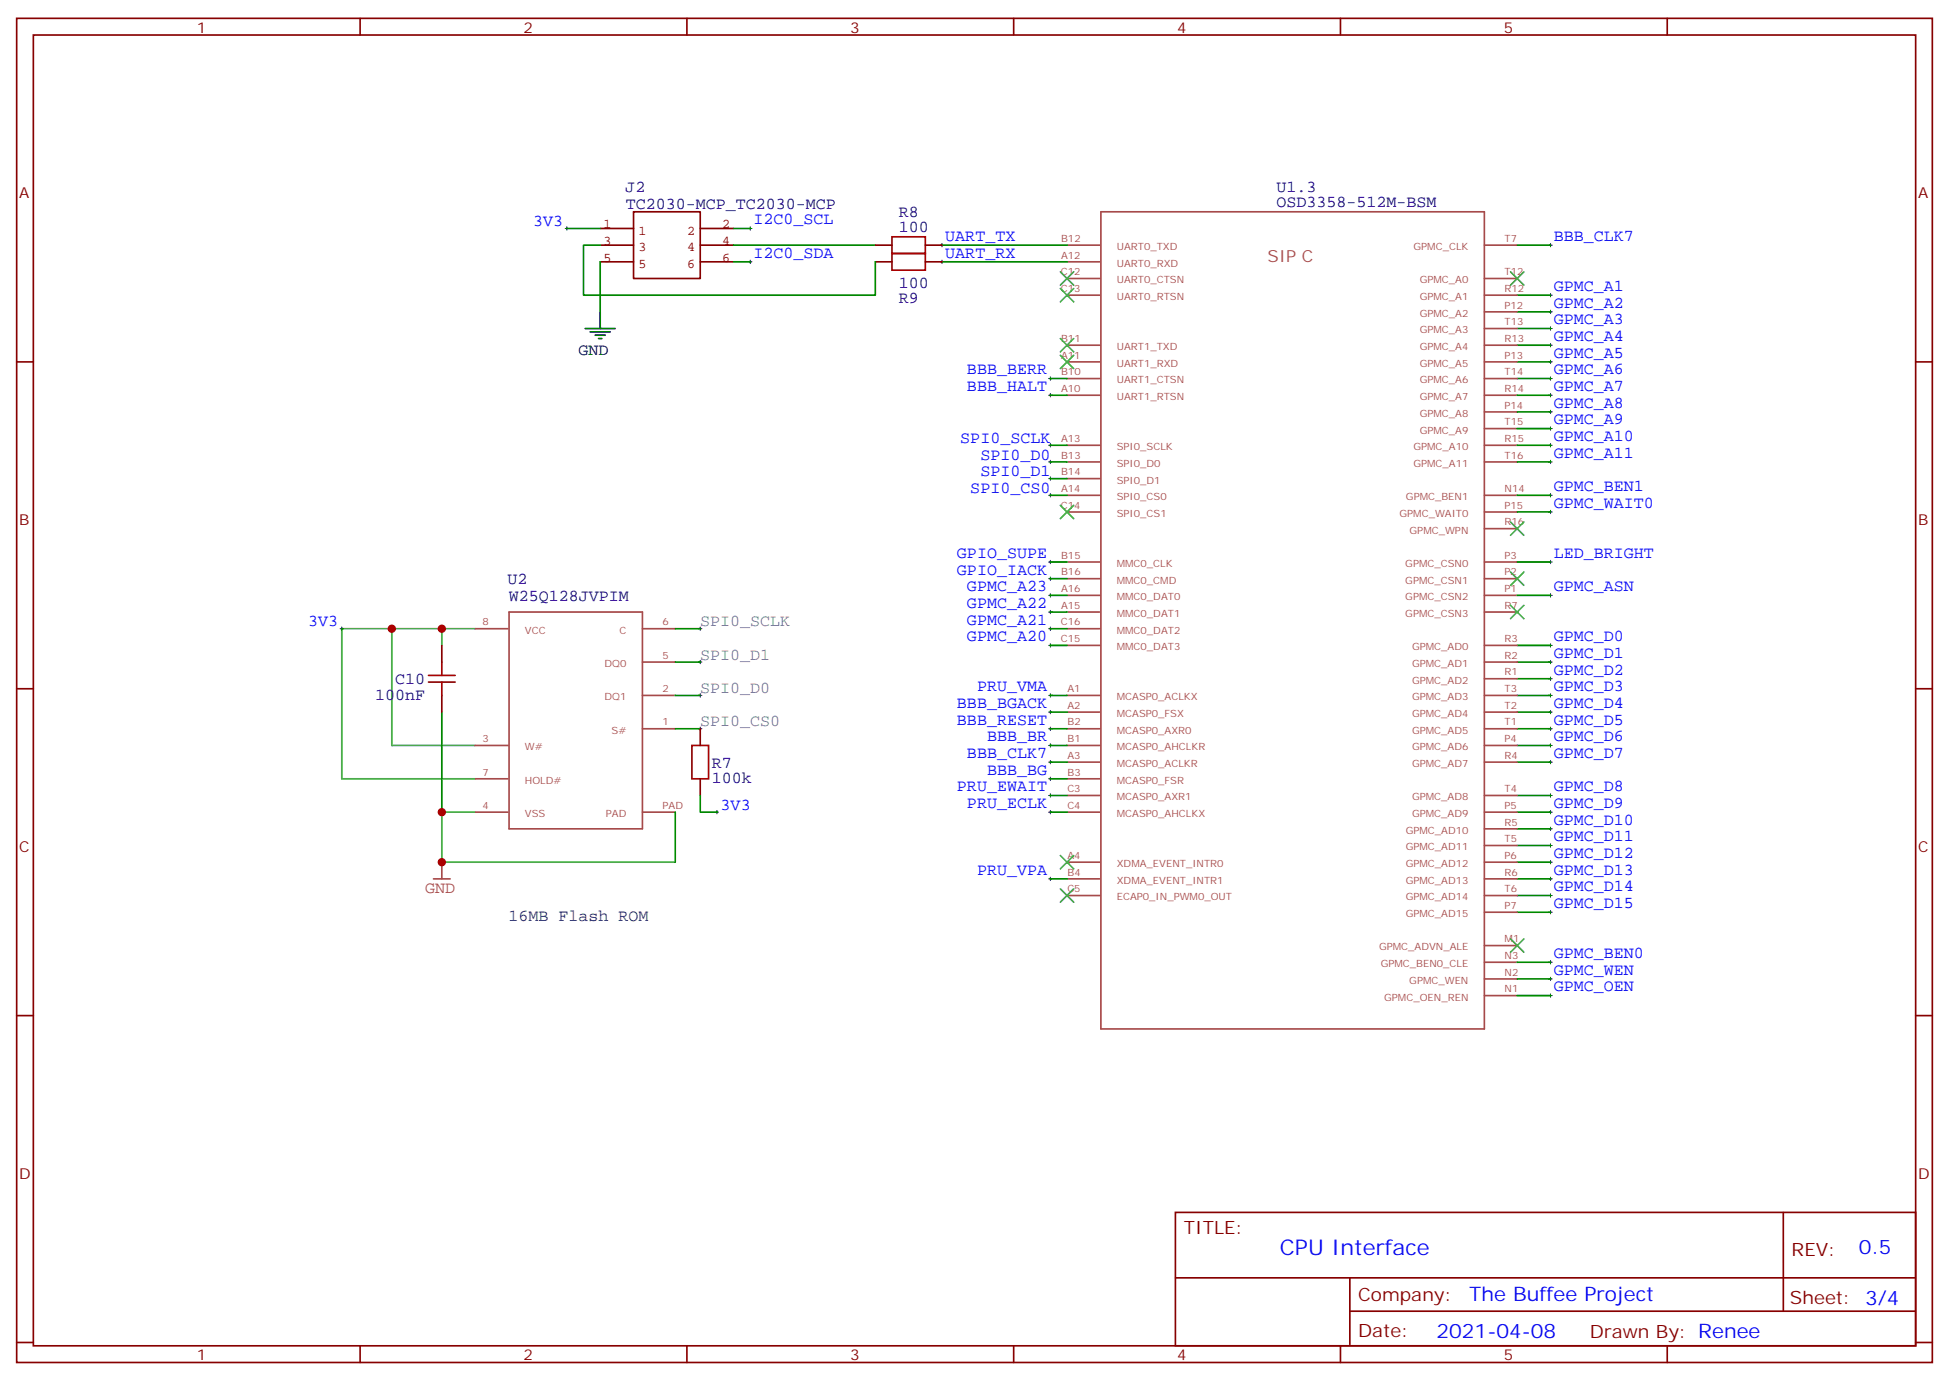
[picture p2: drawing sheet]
<svg xmlns="http://www.w3.org/2000/svg" width="412mm" height="292mm" viewBox="0 0 412 292" stroke-linecap="round" stroke-linejoin="round" font-family="sans-serif">
<g fill="none" stroke="#870000" stroke-width=".35">
<path d="M3.5 3.9h405.4v284.3h-405.4zM7.1 7.4h398.2v277.3h-398.2zM76.2 3.9v3.5M145.3 3.9v3.5M214.5 3.9v3.5M283.6 3.9v3.5M352.8 3.9v3.5M185.2 51.9h3.5M185.2 55.4h3.5M195.8 51.9h3.5M195.8 55.4h3.5M3.5 76.6h3.6"/>
<path d="M405.3 76.6h3.6M93.5 136.5v3.6M3.5 145.7h3.6M93.5 147.1v3.5M148.2 154.2v3.5M405.3 145.7h3.6M148.2 164.7v3.6M3.5 214.8h3.6M405.3 214.8h3.6M248.7 256.5h156.6v28.2h-156.6zM377.3 256.5v20.9M248.7 270.3h156.5"/>
<path d="M285.6 277.4h119.6M285.6 270.3v14.1M3.5 284h3.6M76.2 284.7v3.5M145.3 284.7v3.5M214.5 284.7v3.5M283.6 284.7v3.5M352.8 284.7v3.5M405.3 284h3.6"/>
</g>
<g fill="none" stroke="#000" stroke-width=".21">
<path d="M119.6 48.3h.7M119.9 48v.7M158.4 55.4h.7M158.4 48.3h.7M158.7 48v.7M158.7 55v.7M199 51.9h.7M199 55.4h.7M199.3 51.5v.7M199.3 55v.7M327.7 51.9h.7M328.1 51.5v.7"/>
<path d="M222.2 79.7v.7M327.7 62.4h.7M327.7 66h.7M327.7 69.5h.7M327.7 73h.7M327.7 76.6h.7M328.1 62.1v.7M328.1 65.6v.7M328.1 69.1v.7M328.1 72.7v.7M328.1 76.2v.7M328.1 79.7v.7"/>
<path d="M221.9 94.2h.7M221.9 97.7h.7M221.9 80.1h.7M221.9 83.6h.7M222.2 83.3v.7M222.2 93.8v.7M222.2 97.4v.7M327.7 94.2h.7M327.7 97.7h.7M327.7 80.1h.7M327.7 83.6h.7M327.7 87.1h.7"/>
<path d="M327.7 90.7h.7M328.1 83.3v.7M328.1 86.8v.7M328.1 90.3v.7M328.1 93.8v.7M328.1 97.4v.7M221.9 101.2h.7M221.9 104.8h.7M221.9 118.9h.7M222.2 100.9v.7M222.2 104.4v.7M222.2 118.5v.7"/>
<path d="M327.7 104.8h.7M327.7 108.3h.7M327.7 118.9h.7M328.1 104.4v.7M328.1 107.9v.8M328.1 118.5v.7M72 133h.7M72.3 132.6v.7M147.8 133h.7M148.2 132.6v.7M148.2 139.7v.7M221.9 133h.7"/>
<path d="M221.9 136.5h.7M221.9 129.5h.7M221.9 125.9h.7M221.9 122.4h.7M222.2 122.1v.7M222.2 125.6v.7M222.2 129.1v.7M222.2 132.6v.7M222.2 136.2v.7M327.7 136.5h.7M327.7 125.9h.7M328.1 125.6v.7"/>
<path d="M328.1 136.2v.7M328.1 139.7v.7M147.8 154.2h.7M147.8 140.1h.7M147.8 147.1h.7M148.2 146.8v.7M148.2 153.8v.7M221.9 154.2h.7M221.9 147.1h.7M221.9 150.6h.7M221.9 157.7h.7M222.2 146.8v.7"/>
<path d="M222.2 150.3v.7M222.2 153.8v.7M222.2 157.3v.7M327.7 154.2h.7M327.7 140.1h.7M327.7 143.6h.7M327.7 147.1h.7M327.7 150.6h.7M327.7 157.7h.7M328.1 143.2v.7M328.1 146.8v.7M328.1 150.3v.7"/>
<path d="M328.1 153.8v.7M328.1 157.3v.7M151.3 171.8h.7M151.7 171.4v.8M221.9 161.2h.7M221.9 168.3h.7M221.9 171.8h.7M221.9 164.7h.7M222.2 160.9v.7M222.2 164.4v.7M222.2 167.9v.7M222.2 171.4v.8"/>
<path d="M327.7 161.2h.7M327.7 168.3h.7M327.7 171.8h.7M327.7 175.3h.7M327.7 178.9h.7M328.1 160.9v.7M328.1 167.9v.7M328.1 171.4v.8M328.1 175v.7M328.1 178.5v.7M221.9 185.9h.7M222.2 185.6v.7"/>
<path d="M327.7 182.4h.7M327.7 185.9h.7M327.7 189.4h.7M327.7 193h.7M328.1 182v.7M328.1 185.6v.7M328.1 189.1v.7M328.1 192.6v.7M327.7 203.6h.7M327.7 207.1h.7M327.7 210.6h.7M328.1 203.2v.7"/>
<path d="M328.1 206.7v.7M328.1 210.3v.7"/>
</g>
<g fill="none" stroke="#008700" stroke-width=".35">
<path d="M119.9 48.3h7.1M127 51.9h-3.5v10.5h61.7v-7M127 55.4v10.6M155.2 55.4h3.5M155.2 51.9h30M155.2 48.3h3.5M199.3 55.4h26.5M199.3 51.9h26.5M321 51.9h7.1M321 76.6h7.1M321 73h7.1M321 69.5h7.1"/>
<path d="M321 66h7.1M321 62.4h7.1M222.2 80.1h3.6M222.2 97.7h3.6M222.2 94.2h3.6M222.2 83.6h3.6M321 80.1h7.1M321 97.7h7.1M321 94.2h7.1M321 87.1h7.1M321 83.6h7.1M321 90.7h7.1"/>
<path d="M222.2 104.8h3.6M222.2 101.2h3.6M222.2 118.9h3.6M321 108.3h7.1M321 104.8h7.1M321 118.9h7.1M142.9 133h5.3M222.2 136.5h3.6M222.2 125.9h3.6M222.2 129.5h3.6M222.2 133h3.6M222.2 122.4h3.6"/>
<path d="M321 136.5h7.1M321 125.9h7.1M93.5 150.6v21.2M142.9 140.1h5.3M142.9 147.1h5.3M142.9 154.2h5.3M222.2 147.1h3.6M222.2 150.6h3.6M222.2 154.2h3.6M222.2 157.7h3.6M321 140.1h7.1M321 143.6h7.1"/>
<path d="M321 147.1h7.1M321 150.6h7.1M321 154.2h7.1M321 157.7h7.1M142.9 171.8v10.6M148.2 168.3v3.5h3.5M222.2 161.2h3.6M222.2 168.3h3.6M222.2 171.8h3.6M222.2 164.7h3.6M321 161.2h7.1M321 168.3h7.1"/>
<path d="M321 171.8h7.1M321 175.3h7.1M321 178.9h7.1M222.2 185.9h3.6M321 182.4h7.1M321 185.9h7.1M321 189.4h7.1M321 193h7.1M321 203.6h7.1M321 207.1h7.1M321 210.6h7.1"/>
</g>
<g fill="none" stroke="#a64a4a" stroke-width=".35">
<path d="M225.8 58.9h6.9M225.8 51.9h6.9M225.8 55.4h6.9M232.9 44.8h81.2v172.9h-81.2zM314.1 58.9h6.9M314.1 51.9h6.9M225.8 73h6.9M225.8 62.4h6.9M225.8 76.6h6.9M314.1 66h6.9M314.1 69.5h6.9M314.1 73h6.9"/>
<path d="M314.1 62.4h6.9M314.1 76.6h6.9M225.8 83.6h6.9M225.8 80.1h6.9M225.8 94.2h6.9M225.8 97.7h6.9M314.1 83.6h6.9M314.1 80.1h6.9M314.1 94.2h6.9M314.1 97.7h6.9M314.1 87.1h6.9M314.1 90.7h6.9"/>
<path d="M225.8 104.8h6.9M225.8 118.9h6.9M225.8 101.2h6.9M225.8 108.3h6.9M314.1 104.8h6.9M314.1 118.9h6.9M314.1 108.3h6.9M314.1 111.8h6.9M100.5 133h7M107.7 129.5h28.2v45.8h-28.2zM135.9 133h7M225.8 129.5h6.9"/>
<path d="M225.8 122.4h6.9M225.8 125.9h6.9M225.8 133h6.9M225.8 136.5h6.9M314.1 129.5h6.9M314.1 122.4h6.9M314.1 125.9h6.9M314.1 136.5h6.9M100.5 157.7h7M135.9 140.1h7M135.9 147.1h7M135.9 154.2h7"/>
<path d="M225.8 147.1h6.9M225.8 150.6h6.9M225.8 154.2h6.9M225.8 157.7h6.9M314.1 140.1h6.9M314.1 143.6h6.9M314.1 147.1h6.9M314.1 150.6h6.9M314.1 154.2h6.9M314.1 157.7h6.9M100.5 171.8h7M100.5 164.7h7"/>
<path d="M135.9 171.8h7M225.8 168.3h6.9M225.8 171.8h6.9M225.8 161.2h6.9M225.8 164.7h6.9M314.1 168.3h6.9M314.1 171.8h6.9M314.1 175.3h6.9M314.1 178.9h6.9M314.1 161.2h6.9M91.7 185.9h3.5M93.5 182.4v3.5"/>
<path d="M225.8 189.4h6.9M225.8 182.4h6.9M225.8 185.9h6.9M314.1 189.4h6.9M314.1 182.4h6.9M314.1 185.9h6.9M314.1 193h6.9M314.1 200h6.9M314.1 203.6h6.9M314.1 207.1h6.9M314.1 210.6h6.9"/>
</g>
<path d="M82.9 133v24.7h17.6M93.5 133v3.5M100.5 133h-28.2v31.7h28.2M100.5 171.8h-7v10.6h49.4" fill="none" stroke="#4aa64a" stroke-width=".35"/>
<g fill="none" stroke="#3c3" stroke-width=".35">
<path d="M224.4 57.5l2.8 2.8M227.2 57.5l-2.8 2.8M319.6 57.5l2.8 2.8M322.4 57.5l-2.8 2.8M224.4 61l2.8 2.9M224.4 71.6l2.8 2.8M224.4 75.1l2.8 2.9M227.2 61l-2.8 2.9M227.2 71.6l-2.8 2.8M227.2 75.1l-2.8 2.9M224.4 106.9l2.8 2.8M227.2 106.9l-2.8 2.8"/>
<path d="M319.6 110.4l2.8 2.8M322.4 110.4l-2.8 2.8M319.6 128.1l2.8 2.8M319.6 121l2.8 2.8M322.4 128.1l-2.8 2.8M322.4 121l-2.8 2.8M224.4 188l2.8 2.9M224.4 181l2.8 2.8M227.2 188l-2.8 2.9M227.2 181l-2.8 2.8M319.6 198.6l2.8 2.8M322.4 198.6l-2.8 2.8"/>
</g>
<path d="M127 48.3h7.1M127 51.9h7.1M127 55.4h7.1M134.1 44.8h14.1v14.1h-14.1zM148.2 48.3h7M148.2 51.9h7M148.2 55.4h7" fill="none" stroke="#850000" stroke-width=".35"/>
<path d="M123.8 69.5h6.4M124.9 70.2h4.2M125.9 70.9h2.2M126.6 71.6h.8M127 66v3.5" fill="none" stroke="#000" stroke-width=".35"/>
<path d="M188.7 50.1h7.1v3.5h-7.1zM188.7 53.6h7.1v3.6h-7.1zM90.7 144.3h5.6M90.7 142.9h5.6M93.5 140.1v2.8M93.5 144.3v2.8M146.4 157.7h3.5v7h-3.5z" fill="none" stroke="#a10000" stroke-width=".35"/>
<g fill="#c00">
<circle cx="82.9" cy="133" r=".88"/>
<circle cx="93.5" cy="133" r=".88"/>
<circle cx="93.5" cy="171.8" r=".88"/>
<circle cx="93.5" cy="182.4" r=".88"/>
</g>
<text font-size="4.6" fill="#00f" x="270.8" y="265.5">CPU Interface</text>
<g font-size="4.2" fill="#00f">
<text x="393.3" y="265.3">0.5</text>
<text x="310.9" y="275.3">The Buffee Project</text>
<text x="304" y="283.1">2021-04-08</text>
</g>
<g font-size="3.9" fill="#800">
<text x="250.5" y="261.1">TITLE:</text>
<text x="379.1" y="265.7">REV:</text>
<text x="287.4" y="275.3">Company:</text>
<text x="378.7" y="275.9">Sheet: 3/4</text>
<text x="287.4" y="282.9">Date:</text>
<text x="336.4" y="283">Drawn By: Renee</text>
</g>
<g font-size="3.5" fill="#000080">
<text x="132.3" y="40.6">J2</text>
<text x="270.1" y="40.6">U1.3</text>
<text x="132.4" y="44.2">TC2030-MCP_TC2030-MCP</text>
<text x="190.2" y="45.8">R8</text>
<text x="270.1" y="43.7">OSD3358-512M-BSM</text>
<text x="190.2" y="49">100</text>
<text x="190.2" y="60.9">100</text>
<text x="190.2" y="64.1">R9</text>
<text x="107.4" y="123.5">U2</text>
<text x="107.7" y="127.1">W25Q128JVPIM</text>
<text x="79.4" y="148">100nF</text>
<text x="83.6" y="144.7">C10</text>
<text x="150.6" y="165.7">100k</text>
<text x="150.6" y="162.4">R7</text>
</g>
<g font-size="3.5" fill="#00f">
<text x="112.8" y="47.8">3V3</text>
<text x="159.5" y="47.4">I2C0_SCL</text>
<text x="200" y="51">UART_TX</text>
<text x="328.8" y="51">BBB_CLK7</text>
<text x="159.5" y="54.5">I2C0_SDA</text>
<text x="200" y="54.5">UART_RX</text>
<text x="328.8" y="61.6">GPMC_A1</text>
<text x="328.8" y="65.1">GPMC_A2</text>
<text x="328.8" y="68.6">GPMC_A3</text>
<text x="328.8" y="72.1">GPMC_A4</text>
<text x="328.8" y="75.7">GPMC_A5</text>
<text x="204.6" y="79.2">BBB_BERR</text>
<text x="204.6" y="82.7">BBB_HALT</text>
<text x="328.8" y="79.2">GPMC_A6</text>
<text x="328.8" y="82.7">GPMC_A7</text>
<text x="328.8" y="86.3">GPMC_A8</text>
<text x="328.8" y="89.8">GPMC_A9</text>
<text x="203.2" y="93.7">SPI0_SCLK</text>
<text x="328.8" y="93.3">GPMC_A10</text>
<text x="207.4" y="100.8">SPI0_D1</text>
<text x="207.4" y="97.2">SPI0_D0</text>
<text x="328.8" y="96.8">GPMC_A11</text>
<text x="205.3" y="104.3">SPI0_CS0</text>
<text x="328.8" y="107.4">GPMC_WAIT0</text>
<text x="328.8" y="103.9">GPMC_BEN1</text>
<text x="202.5" y="118">GPIO_SUPE</text>
<text x="328.8" y="118">LED_BRIGHT</text>
<text x="202.5" y="121.5">GPIO_IACK</text>
<text x="204.6" y="125.1">GPMC_A23</text>
<text x="328.8" y="125.1">GPMC_ASN</text>
<text x="204.6" y="128.6">GPMC_A22</text>
<text x="65.2" y="132.5">3V3</text>
<text x="204.6" y="135.6">GPMC_A20</text>
<text x="204.6" y="132.1">GPMC_A21</text>
<text x="328.8" y="135.6">GPMC_D0</text>
<text x="328.8" y="139.2">GPMC_D1</text>
<text x="328.8" y="142.7">GPMC_D2</text>
<text x="202.5" y="149.8">BBB_BGACK</text>
<text x="206.7" y="146.2">PRU_VMA</text>
<text x="328.8" y="146.2">GPMC_D3</text>
<text x="328.8" y="149.8">GPMC_D4</text>
<text x="202.5" y="153.3">BBB_RESET</text>
<text x="328.8" y="153.3">GPMC_D5</text>
<text x="204.6" y="160.3">BBB_CLK7</text>
<text x="208.8" y="156.8">BBB_BR</text>
<text x="328.8" y="156.8">GPMC_D6</text>
<text x="328.8" y="160.3">GPMC_D7</text>
<text x="202.5" y="167.4">PRU_EWAIT</text>
<text x="208.8" y="163.9">BBB_BG</text>
<text x="328.8" y="167.4">GPMC_D8</text>
<text x="152.5" y="171.3">3V3</text>
<text x="204.6" y="170.9">PRU_ECLK</text>
<text x="328.8" y="170.9">GPMC_D9</text>
<text x="328.8" y="174.4">GPMC_D10</text>
<text x="328.8" y="178">GPMC_D11</text>
<text x="206.7" y="185">PRU_VPA</text>
<text x="328.8" y="181.5">GPMC_D12</text>
<text x="328.8" y="185">GPMC_D13</text>
<text x="328.8" y="188.6">GPMC_D14</text>
<text x="328.8" y="192.1">GPMC_D15</text>
<text x="328.8" y="202.7">GPMC_BEN0</text>
<text x="328.8" y="206.2">GPMC_WEN</text>
<text x="328.8" y="209.7">GPMC_OEN</text>
</g>
<g font-size="3.5" fill="#a54b4b">
<text x="268.2" y="55.4">SIP C</text>
<text x="90" y="189">GND</text>
</g>
<text font-size="3.5" x="122.4" y="75.1">GND</text>
<g font-size="3.5" fill="#838383">
<text x="148.2" y="132.5">SPI0_SCLK</text>
<text x="148.2" y="139.6">SPI0_D1</text>
<text x="148.2" y="146.6">SPI0_D0</text>
<text x="148.2" y="153.7">SPI0_CS0</text>
</g>
<text font-size="3.5" fill="#333" x="107.6" y="194.7">16MB Flash ROM</text>
<g font-size="3.2" fill="#800">
<text x="41.6" y="6.9">1</text>
<text x="110.8" y="6.9">2</text>
<text x="179.9" y="6.9">3</text>
<text x="249.1" y="6.9">4</text>
<text x="318.2" y="6.9">5</text>
<text x="4.1" y="42">A</text>
<text x="405.9" y="42">A</text>
<text x="4.1" y="111.1">B</text>
<text x="405.9" y="111.1">B</text>
<text x="4.1" y="180.3">C</text>
<text x="405.9" y="180.3">C</text>
<text x="4.1" y="249.4">D</text>
<text x="405.9" y="249.4">D</text>
<text x="41.6" y="287.7">1</text>
<text x="110.8" y="287.7">2</text>
<text x="179.9" y="287.7">3</text>
<text x="249.1" y="287.7">4</text>
<text x="318.2" y="287.7">5</text>
</g>
<g font-size="2.8" fill="#840000">
<text x="127.7" y="48.3">1</text>
<text x="127.7" y="51.8">3</text>
<text x="135.1" y="49.7">1</text>
<text x="135.1" y="53.2">3</text>
<text x="145.4" y="49.7">2</text>
<text x="145.4" y="53.2">4</text>
<text x="152.8" y="48.3">2</text>
<text x="152.8" y="51.8">4</text>
<text x="127.7" y="55.4">5</text>
<text x="135.1" y="56.7">5</text>
<text x="145.4" y="56.7">6</text>
<text x="152.8" y="55.4">6</text>
</g>
<g font-size="2.1" fill="#a54b4b">
<text x="224.5" y="51.2">B12</text>
<text x="236.3" y="52.9">UART0_TXD</text>
<text x="299.1" y="52.9">GPMC_CLK</text>
<text x="318.4" y="51.2">T7</text>
<text x="224.5" y="58.2">C12</text>
<text x="224.5" y="54.7">A12</text>
<text x="236.3" y="60">UART0_CTSN</text>
<text x="236.3" y="56.4">UART0_RXD</text>
<text x="300.4" y="60">GPMC_A0</text>
<text x="318.4" y="58.2">T12</text>
<text x="224.5" y="61.7">C13</text>
<text x="236.3" y="63.5">UART0_RTSN</text>
<text x="300.4" y="63.5">GPMC_A1</text>
<text x="318.4" y="65.3">P12</text>
<text x="318.4" y="61.7">R12</text>
<text x="300.4" y="67">GPMC_A2</text>
<text x="300.4" y="70.5">GPMC_A3</text>
<text x="318.4" y="68.8">T13</text>
<text x="224.5" y="72.3">B11</text>
<text x="224.5" y="75.9">A11</text>
<text x="236.3" y="77.6">UART1_RXD</text>
<text x="236.3" y="74.1">UART1_TXD</text>
<text x="300.4" y="74.1">GPMC_A4</text>
<text x="300.4" y="77.6">GPMC_A5</text>
<text x="318.4" y="72.3">R13</text>
<text x="318.4" y="75.9">P13</text>
<text x="224.5" y="79.4">B10</text>
<text x="224.5" y="82.9">A10</text>
<text x="236.3" y="81.1">UART1_CTSN</text>
<text x="300.4" y="81.1">GPMC_A6</text>
<text x="318.4" y="79.4">T14</text>
<text x="318.4" y="82.9">R14</text>
<text x="236.3" y="84.6">UART1_RTSN</text>
<text x="300.4" y="84.6">GPMC_A7</text>
<text x="300.4" y="88.2">GPMC_A8</text>
<text x="318.4" y="86.4">P14</text>
<text x="318.4" y="90">T15</text>
<text x="224.5" y="93.5">A13</text>
<text x="236.3" y="95.2">SPI0_SCLK</text>
<text x="299.1" y="95.2">GPMC_A10</text>
<text x="300.4" y="91.7">GPMC_A9</text>
<text x="318.4" y="93.5">R15</text>
<text x="224.5" y="100.6">B14</text>
<text x="224.5" y="97">B13</text>
<text x="236.3" y="98.8">SPI0_D0</text>
<text x="299.1" y="98.8">GPMC_A11</text>
<text x="318.4" y="97">T16</text>
<text x="224.5" y="107.6">C14</text>
<text x="224.5" y="104.1">A14</text>
<text x="236.3" y="105.8">SPI0_CS0</text>
<text x="236.3" y="102.3">SPI0_D1</text>
<text x="297.5" y="105.8">GPMC_BEN1</text>
<text x="318.4" y="104.1">N14</text>
<text x="318.4" y="107.6">P15</text>
<text x="236.3" y="109.3">SPI0_CS1</text>
<text x="296.1" y="109.3">GPMC_WAIT0</text>
<text x="298.3" y="112.9">GPMC_WPN</text>
<text x="318.4" y="111.1">R16</text>
<text x="224.5" y="118.2">B15</text>
<text x="236.3" y="119.9">MMC0_CLK</text>
<text x="297.4" y="119.9">GPMC_CSN0</text>
<text x="318.4" y="118.2">P3</text>
<text x="224.5" y="121.7">B16</text>
<text x="224.5" y="125.2">A16</text>
<text x="236.3" y="123.5">MMC0_CMD</text>
<text x="297.4" y="123.5">GPMC_CSN1</text>
<text x="318.4" y="121.7">P2</text>
<text x="318.4" y="125.2">P1</text>
<text x="224.5" y="128.8">A15</text>
<text x="236.3" y="127">MMC0_DAT0</text>
<text x="236.3" y="130.5">MMC0_DAT1</text>
<text x="297.4" y="130.5">GPMC_CSN3</text>
<text x="297.4" y="127">GPMC_CSN2</text>
<text x="318.4" y="128.8">R7</text>
<text x="102.1" y="132.3">8</text>
<text x="111.1" y="134">VCC</text>
<text x="131.1" y="134">C</text>
<text x="140.2" y="132.3">6</text>
<text x="224.5" y="132.3">C16</text>
<text x="224.5" y="135.8">C15</text>
<text x="236.3" y="134">MMC0_DAT2</text>
<text x="236.3" y="137.6">MMC0_DAT3</text>
<text x="298.8" y="137.6">GPMC_AD0</text>
<text x="318.4" y="135.8">R3</text>
<text x="127.9" y="141.1">DQ0</text>
<text x="140.2" y="139.4">5</text>
<text x="298.8" y="141.1">GPMC_AD1</text>
<text x="318.4" y="139.4">R2</text>
<text x="318.4" y="142.9">R1</text>
<text x="127.9" y="148.1">DQ1</text>
<text x="140.2" y="146.4">2</text>
<text x="225.9" y="146.4">A1</text>
<text x="225.9" y="149.9">A2</text>
<text x="236.3" y="148.1">MCASP0_ACLKX</text>
<text x="298.8" y="144.6">GPMC_AD2</text>
<text x="298.8" y="148.1">GPMC_AD3</text>
<text x="318.4" y="146.4">T3</text>
<text x="318.4" y="149.9">T2</text>
<text x="129.4" y="155.2">S#</text>
<text x="140.2" y="153.5">1</text>
<text x="225.9" y="153.5">B2</text>
<text x="236.3" y="151.7">MCASP0_FSX</text>
<text x="236.3" y="155.2">MCASP0_AXR0</text>
<text x="298.8" y="151.7">GPMC_AD4</text>
<text x="298.8" y="155.2">GPMC_AD5</text>
<text x="318.4" y="153.5">T1</text>
<text x="102.1" y="157">3</text>
<text x="111.1" y="158.7">W#</text>
<text x="225.9" y="157">B1</text>
<text x="225.9" y="160.5">A3</text>
<text x="236.3" y="158.7">MCASP0_AHCLKR</text>
<text x="298.8" y="158.7">GPMC_AD6</text>
<text x="318.4" y="157">P4</text>
<text x="318.4" y="160.5">R4</text>
<text x="102.1" y="164.1">7</text>
<text x="111.1" y="165.8">HOLD#</text>
<text x="225.8" y="167.6">C3</text>
<text x="225.9" y="164.1">B3</text>
<text x="236.3" y="162.3">MCASP0_ACLKR</text>
<text x="236.3" y="165.8">MCASP0_FSR</text>
<text x="298.8" y="162.3">GPMC_AD7</text>
<text x="318.4" y="167.6">T4</text>
<text x="102.1" y="171.1">4</text>
<text x="111.1" y="172.8">VSS</text>
<text x="128.2" y="172.8">PAD</text>
<text x="140.2" y="171.1">PAD</text>
<text x="225.8" y="171.1">C4</text>
<text x="236.3" y="169.3">MCASP0_AXR1</text>
<text x="236.3" y="172.8">MCASP0_AHCLKX</text>
<text x="298.8" y="169.3">GPMC_AD8</text>
<text x="298.8" y="172.8">GPMC_AD9</text>
<text x="318.4" y="171.1">P5</text>
<text x="297.4" y="176.4">GPMC_AD10</text>
<text x="297.4" y="179.9">GPMC_AD11</text>
<text x="318.4" y="174.6">R5</text>
<text x="318.4" y="178.2">T5</text>
<text x="225.9" y="185.2">B4</text>
<text x="225.9" y="181.7">A4</text>
<text x="236.3" y="183.4">XDMA_EVENT_INTR0</text>
<text x="297.4" y="183.4">GPMC_AD12</text>
<text x="318.4" y="181.7">P6</text>
<text x="318.4" y="185.2">R6</text>
<text x="225.8" y="188.7">C5</text>
<text x="236.3" y="190.5">ECAP0_IN_PWM0_OUT</text>
<text x="236.3" y="187">XDMA_EVENT_INTR1</text>
<text x="297.4" y="187">GPMC_AD13</text>
<text x="297.4" y="190.5">GPMC_AD14</text>
<text x="318.4" y="188.7">T6</text>
<text x="297.4" y="194">GPMC_AD15</text>
<text x="318.4" y="192.3">P7</text>
<text x="291.8" y="201.1">GPMC_ADVN_ALE</text>
<text x="318.4" y="199.3">M1</text>
<text x="318.4" y="202.9">N3</text>
<text x="292.2" y="204.6">GPMC_BEN0_CLE</text>
<text x="298.2" y="208.1">GPMC_WEN</text>
<text x="318.4" y="206.4">N2</text>
<text x="318.4" y="209.9">N1</text>
<text x="292.9" y="211.6">GPMC_OEN_REN</text>
</g>
</svg>
